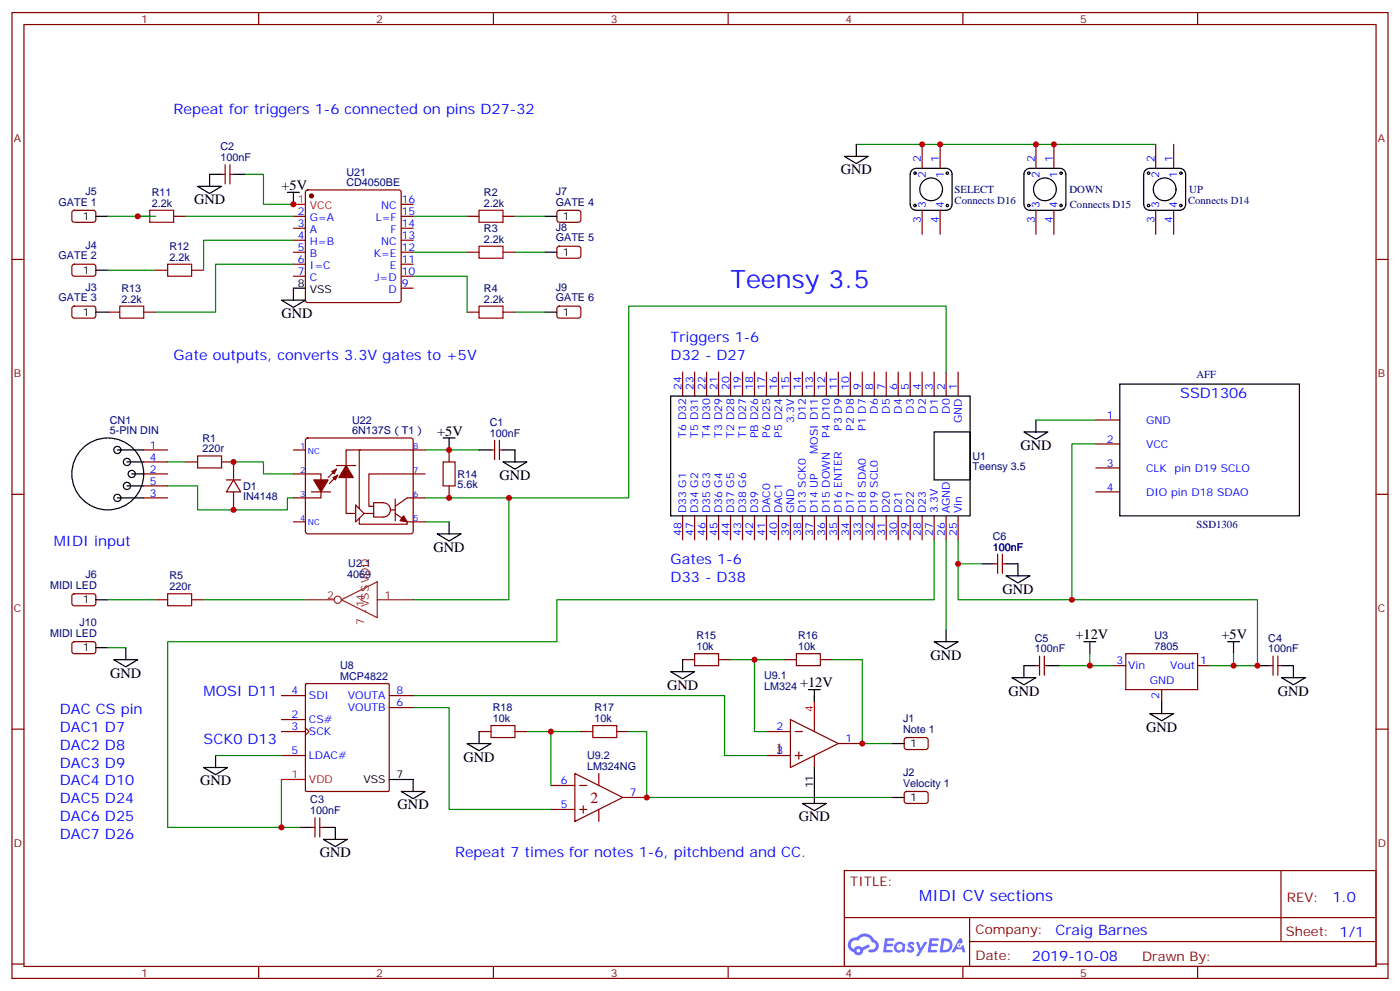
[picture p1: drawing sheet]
<svg xmlns="http://www.w3.org/2000/svg" width="412mm" height="292mm" viewBox="0 0 412 292" stroke-linecap="round" stroke-linejoin="round" font-family="sans-serif">
<g fill="none" stroke="#870000" stroke-width=".35">
<path d="M3.5 3.7h405.4v284.3h-405.4zM7.1 7.2h398.2v277.3h-398.2zM76.2 3.7v3.5M145.3 3.7v3.5M214.5 3.7v3.5M283.6 3.7v3.5M352.8 3.7v3.5M3.5 76.4h3.6M405.3 76.4h3.6M3.5 145.5h3.6M405.3 145.5h3.6M3.5 214.7h3.6"/>
<path d="M405.3 214.7h3.6M248.7 256.3h156.6v28.2h-156.6zM377.3 256.3v20.9M248.7 270.1h156.5M285.6 277.2h119.6M285.6 270.1v14.2M3.5 283.8h3.6M76.2 284.5v3.5M145.3 284.5v3.5M214.5 284.5v3.5M283.6 284.5v3.5M352.8 284.5v3.5"/>
<path d="M405.3 283.8h3.6"/>
</g>
<g fill="#5487ff">
<path d="M267.7 277.5a1.22 1.22 0 0 1 1.7 .2l-.4 .6a.47 .47 0 0 0-.3-.4 .47 .47 0 0 0-.5 .2l.1 .2a1.14 1.14 0 0 1 .8 1.8 1.14 1.14 0 0 1-1.9 0l-.2-.2 .5-.6 .7 .5a.29 .29 0 0 0 .3-.3 .29 .29 0 0 0-.2-.3 1.04 1.04 0 0 1-.6-1.7z"/>
<path d="M260.7 276.2h2.4l.3 .2-.2 .5-1.8 .1-.1 .8h1.5l.3 .4-.3 .4h-1.6l-.2 1.1h1.7l.2 .3-.2 .3-2.6 .1z"/>
<path d="M273.8 276.2h2.4l.3 .2-.1 .5-1.8 .1-.2 .8h1.6l.3 .4-.4 .4-1.6-.1-.1 1.1 1.7 .1 .2 .3-.2 .3-2.6 .1z"/>
<path d="M282.6 276.2h.7l.3 1.3-.6 .3a.69 .69 0 0 0-1 .3 .69 .69 0 0 0 .4 .9 .69 .69 0 0 0 .9-.6l.5-.2 .6 2.2h-.8l-.2-.9h-1.8l-.5 .9h-.8z"/>
<path d="M269.8 277.3h.8l.6 1.8 1.1-1.8h.9l-2.6 4.2h-.8l.9-1.5z"/>
<path d="M277.4 276.2l-.6 4.2h1.3a2.11 2.11 0 0 0 2.5-2.1 2.11 2.11 0 0 0-2.5-2.1zM278.1 277a1.39 1.39 0 0 1 1.7 1.4 1.39 1.39 0 0 1-1.8 1.2h-.3z"/>
<path d="M263.7 277.8a1.54 1.54 0 0 0-.1 2.2 1.54 1.54 0 0 0 2.2 .1l.6 .3 .3-2.3-.2-.3h-.4a1.49 1.49 0 0 0-2.4 0zM264 278.8a.94 .94 0 0 1 1.8 0 .94 .94 0 0 1-1.8 0z"/>
<path d="M250.4 276.6a2.18 2.18 0 0 0 1.1 3.7 1.44 1.44 0 0 0 1.6 .9 1.44 1.44 0 0 0 1.2-1.4l2-1.1-.5-.7-1.9 1a1.47 1.47 0 0 0-2.4 .4 1.39 1.39 0 0 1-.7-1.9 1.39 1.39 0 0 1 2-.5 2.12 2.12 0 0 1 2.2-1.3 2.12 2.12 0 0 1 1.9 1.7 1.14 1.14 0 0 1 1.1 1.4 1.14 1.14 0 0 1-1.7 .7 .43 .43 0 0 0-.5 .4 .43 .43 0 0 0 .4 .5 1.98 1.98 0 0 0 2.5-1.2 1.98 1.98 0 0 0-1.2-2.6 3.1 3.1 0 0 0-5.3-.6l-.9 .1zM252.3 279.9a.55 .55 0 0 1 1.1 0 .55 .55 0 0 1-1.1 0z"/>
<circle cx="282.6" cy="278.3" r=".26"/>
</g>
<g fill="none" stroke="#870000" stroke-width=".35">
<path d="M65.3 51.3h1M66.3 48.5v5.7M67.7 48.5v5.7M67.7 51.3h1.1M90.2 56.1l.5-.2h26.8l.5 .2 .2 .5v31.8l-.3 .5-.4 .2h-26.8l-.5-.3-.2-.4v-31.8zM271.6 42.5v7.1M276.9 42.5v7.1M305.2 42.5v7.1M310.4 42.5v7.1M340.4 42.5v7.1M345.7 42.5v7.1M21.4 78l.5-.2h5.9l.4 .7v2.4l-.7 .4-5.9-.1-.4-.6v-2.1z"/>
<path d="M21.4 62.1l.5-.2 5.9 .1 .4 .6v2.4l-.7 .4h-5.9l-.4-.7v-2.1zM40.6 63.7h3.5M45.9 79.6h3.5M51.2 63.7h3.5M56.4 79.6h3.6M86.4 63.7h3.6M86.4 67.2h3.6M86.4 70.7h3.6M86.4 74.3h3.6M86.4 77.8h3.6M118.2 63.7h3.5M118.2 67.2h3.5"/>
<path d="M118.2 70.7h3.5M118.2 74.3h3.5M118.2 77.8h3.5M118.2 60.1h3.5M137.6 63.7h3.5M137.6 74.3h3.5M148.2 63.7h3.5M148.2 74.3h3.5M164.3 62.1l.4-.2 6 .1 .4 .6-.1 2.4-.6 .4h-5.9l-.5-.7v-2.1zM164.3 72.7l.4-.2 6 .1 .4 .6-.1 2.4-.6 .4h-5.9l-.5-.7v-2.1zM271.6 61.9v7.1M276.9 61.9v7.1"/>
<path d="M305.2 61.9v7.1M310.4 61.9v7.1M340.4 61.9v7.1M345.7 61.9v7.1M21.4 90.3l.5-.2 5.9 .1 .4 .6v2.4l-.7 .5-5.9-.1-.4-.6v-2.2zM31.7 91.9h3.6M42.3 91.9h3.6M86.4 81.3h3.6M118.2 81.3h3.5M118.2 84.8h3.5M137.6 91.9h3.5M148.2 91.9h3.5"/>
<path d="M164.3 90.3l.4-.2 6 .1 .4 .6-.1 2.4-.6 .5-5.9-.1-.5-.6v-2.2zM201.1 109.5v7.1M204.6 109.5v7.1M208.1 109.5v7.1M211.7 109.5v7.1M215.2 109.5v7.1M218.7 109.5v7.1M222.2 109.5v7.1M225.8 109.5v7.1M229.3 109.5v7.1M232.8 109.5v7.1M236.4 109.5v7.1"/>
<path d="M239.9 109.5v7.1M243.4 109.5v7.1M246.9 109.5v7.1M250.5 109.5v7.1M254 109.5v7.1M257.5 109.5v7.1M261.1 109.5v7.1M264.6 109.5v7.1M268.1 109.5v7.1M271.6 109.5v7.1M275.2 109.5v7.1M278.7 109.5v7.1"/>
<path d="M282.2 109.5v7.1M42.3 139.5h7.1M42.3 132.5h7.1M42.3 136h7.1M54.7 136h3.5M65.3 136h3.5v5.3M86.4 139.5h8.1v7.1h-8.1M86.4 132.5h3.6M90.2 129.1l.5-.2h30.3l.5 .2 .2 .5v26.9l-.2 .5-.5 .2h-30.3l-.5-.3-.2-.4v-26.9zM99.1 138.1l-2.4 2.5M99.1 137.1h5.7M99.5 139.9l-2.5 2.4"/>
<path d="M106.2 132.5h-4.2v18.7h2.4M125.2 139.5h-16.5v9.5h1.4M125.2 132.5h-19.4v17.3M132.3 132.5v3.5M144.6 132.5h1.1M145.7 129.6v5.7M147.1 132.5h1.1M147.1 129.6v5.7M322.8 123.6h7M322.8 130.7h7M322.8 137.8h7M42.3 146.6h7.1"/>
<path d="M42.3 143.1h7.1M66.7 141.3h4.2M68.8 141.3l2.1 3.5h-4.2zM68.8 144.8v5.3M86.4 153.6h3.6M91.7 144.8h5.7M104.8 148.7l2.4 2.5-2.4 2.4zM105.8 152.6v1.7h14.1v-.7M107.2 151.2h2.9M110.1 148h2.8a2.12 2.12 0 0 1 2.1 2.1 2.12 2.12 0 0 1-2.1 2.1h-2.8zM115 150.1h1.4M116.4 151.2l3.5 2.4"/>
<path d="M116.4 146.9v6.4M119.9 153.6h5.3M125.2 146.6h-5.3l-3.5 2.4M132.3 143.1v3.5M201.1 151.9v7M204.6 151.9v7M208.1 151.9v7M211.7 151.9v7M215.2 151.9v7M218.7 151.9v7M222.2 151.9v7M225.8 151.9v7"/>
<path d="M229.3 151.9v7M232.8 151.9v7M236.4 151.9v7M239.9 151.9v7M243.4 151.9v7M246.9 151.9v7M250.5 151.9v7M254 151.9v7M257.5 151.9v7M261.1 151.9v7M264.6 151.9v7M268.1 151.9v7"/>
<path d="M271.6 151.9v7M275.2 151.9v7M278.7 151.9v7M282.2 151.9v7M322.8 144.8h7M21.4 175l.5-.2 5.9 .1 .4 .6v2.4l-.7 .4h-5.9l-.4-.7v-2.1zM45.9 176.6h3.5M56.4 176.6h3.6M292.8 166h1.1M293.9 163.2v5.6M295.3 163.2v5.6M295.3 166h1"/>
<path d="M21.4 189.1l.5-.2 5.9 .1 .4 .6v2.4l-.7 .4h-5.9l-.4-.7v-2.1zM201.1 194.2h3.5M211.7 194.2h3.5M231.1 194.2h3.5M241.7 194.2h3.5M305.2 196h1M306.2 193.1v5.7M307.6 196h1.1M307.6 193.1v5.7M328.1 196h3.5M331.6 192.4h21.2v10.6h-21.2zM352.8 196h3.5"/>
<path d="M373.9 196h1.1M375 193.1v5.7M376.4 196h1.1M376.4 193.1v5.7M82.9 204.8h7.1M82.9 211.8h7.1M82.9 215.4h7.1M90 214.3l1 1.1-1 1M90 201.4l.3-.1h24l.3 .1 .1 31.3-.2 .3h-24.2l-.3-.2zM114.7 204.8h7M114.7 208.3h7M141.1 215.4h3.5"/>
<path d="M151.7 215.4h3.5M171.1 215.4h3.5M181.7 215.4h3.5M225.8 215.4h7M232.8 211.8l14.1 7.1-14.1 7.1zM234.2 215.4h2.2M239.9 211.8v3.6M246.9 218.9h7.1M266.6 217.3l.5-.2 5.9 .1 .4 .6-.1 2.4-.6 .5-5.9-.1-.5-.6v-2.2zM342.2 203v3.6M82.9 222.4h7.1M162.3 231.2h7"/>
<path d="M162.3 238.3h7M169.3 227.7l14.1 7.1-14.1 7zM170.7 231.2h2.2M170.7 238.3h2.2M171.8 237.2v2.2M176.4 227.7v3.5M176.4 238.3v3.5M183.4 234.8h7.1M225.8 222.4h7M234.2 222.4h2.2M235.3 221.4v2.1M239.9 222.4v3.6"/>
<path d="M266.6 233.2l.5-.2 5.9 .1 .4 .6-.1 2.4-.6 .4h-5.9l-.5-.7v-2.1zM91.7 243.6h1.1M92.8 240.8v5.6M94.2 240.8v5.6M94.2 243.6h1"/>
</g>
<g fill="none" stroke="#000" stroke-width=".35">
<path d="M58.2 54.9h7.1l-3.6 2.1zM65.3 51.3h-3.6v3.6M68.8 51.3h3.5M84.7 56.6h3.5M86.4 56.6v3.5M248.7 46h7.1l-3.6 2.2zM252.2 42.5v3.5M268.6 50.1l1.3-.5h8.8a1.76 1.76 0 0 1 1.8 1.7v8.8a1.76 1.76 0 0 1-1.8 1.8h-8.8a1.76 1.76 0 0 1-1.8-1.8v-8.8zM302.1 50.1l1.3-.5h8.8a1.76 1.76 0 0 1 1.8 1.7v8.8a1.76 1.76 0 0 1-1.8 1.8h-8.8a1.76 1.76 0 0 1-1.8-1.8v-8.8zM337.4 50.1l1.3-.5h8.8a1.76 1.76 0 0 1 1.7 1.7v8.8a1.76 1.76 0 0 1-1.7 1.8h-8.8a1.76 1.76 0 0 1-1.8-1.8v-8.8zM28.2 79.6h3.5M28.2 63.7h3.5"/>
<path d="M160.5 63.7h3.5M160.5 74.3h3.5M28.2 91.9h3.5M82.9 88.4h7.1l-3.6 2.1zM90 84.8h-3.6v3.6M160.5 91.9h3.5M197.6 116.6h88.2v35.3h-88.2zM329.8 113.1h53v38.8h-53zM34.6 132.5h7.7M37.4 136h4.9M38.8 139.5h3.5M130.5 128.9h3.6"/>
<path d="M132.3 128.9v3.6M141.1 132.5h3.5M148.2 136h7l-3.5 2.1zM148.2 132.5h3.5v3.5M275.2 127.2h10.6v14.1h-10.6zM301.6 127.2h7.1l-3.5 2.1zM305.2 123.6v3.6M34.6 146.6h7.7M37.4 143.1h4.9M128.8 157.2h7l-3.5 2.1zM132.3 153.6v3.6M28.2 176.6h3.5"/>
<path d="M289.3 166h3.5M296.3 169.5h7.1l-3.5 2.1zM296.3 166h3.6v3.5M28.2 190.7h3.5M33.5 194.2h7.1l-3.6 2.1zM37 190.7v3.5M197.6 197.7h7l-3.5 2.1zM201.1 194.2v3.5M275.2 188.9h7l-3.5 2.1zM278.7 185.4v3.5M298.1 199.5h7.1l-3.6 2.1zM305.2 196h-3.6v3.5"/>
<path d="M308.7 196h3.5M319.3 188.9h3.5M321 188.9v3.5M361.6 188.9h3.5M363.4 188.9v3.5M370.4 196h3.5M377.5 199.5h7l-3.5 2.1zM377.5 196h3.5v3.5M137.6 218.9h7l-3.5 2.1zM141.1 215.4v3.5M238.1 203h3.6M239.9 203v3.6"/>
<path d="M262.8 218.9h3.5M338.7 210.1h7l-3.5 2.1zM342.2 206.6v3.5M60 226h7l-3.5 2.1zM63.5 222.4v3.6M114.7 229.5h7v3.5M118.2 233h7l-3.5 2.1zM236.4 236.5h7l-3.5 2.2zM239.9 226v10.5M262.8 234.8h3.5M88.2 243.6h3.5M95.2 247.1h7.1l-3.5 2.1z"/>
<path d="M95.2 243.6h3.6v3.5"/>
<circle cx="269.5" cy="51" r=".35"/>
<circle cx="274.3" cy="55.7" r="3.4"/>
<circle cx="279" cy="51" r=".35"/>
<circle cx="303" cy="51" r=".35"/>
<circle cx="307.8" cy="55.7" r="3.4"/>
<circle cx="312.6" cy="51" r=".35"/>
<circle cx="338.3" cy="51" r=".35"/>
<circle cx="343.1" cy="55.7" r="3.4"/>
<circle cx="347.8" cy="51" r=".35"/>
<circle cx="269.5" cy="60.5" r=".35"/>
<circle cx="279" cy="60.5" r=".35"/>
<circle cx="303" cy="60.5" r=".35"/>
<circle cx="312.6" cy="60.5" r=".35"/>
<circle cx="338.3" cy="60.5" r=".35"/>
<circle cx="347.8" cy="60.5" r=".35"/>
<circle cx="31.7" cy="139.5" r="10.6"/>
<circle cx="34.6" cy="132.5" r="1.06"/>
<circle cx="37.4" cy="136" r="1.06"/>
<circle cx="38.8" cy="139.5" r="1.06"/>
<circle cx="34.6" cy="146.6" r="1.06"/>
<circle cx="37.4" cy="143.1" r="1.06"/>
</g>
<g fill="none" stroke="#008700" stroke-width=".35">
<path d="M72.3 51.3h5.3v8.8h8.8M252.2 42.5h88.2M31.7 63.7h14.2M31.7 79.6h14.2M54.7 63.7h31.7M86.4 70.7h-26.4v8.9M86.4 77.8h-22.9v14.1h-17.6M121.7 63.7h15.9M121.7 74.3h15.9M151.7 63.7h8.8M151.7 74.3h8.8M121.7 81.3h15.9v10.6"/>
<path d="M151.7 91.9h8.8M278.7 109.5v-19.4h-93.5v56.5h-35.3M49.4 136h5.3M68.8 136h8.8v3.5h8.8M125.2 132.5h15.9M305.2 123.6h17.6M322.8 130.7h-7.1v45.9M49.4 143.1h8.8v7h26.5v-3.5h1.7M125.2 146.6h24.7v30h-28.2M125.2 153.6h7.1M275.2 158.9v17.7h-111.2v12.3h-114.6v54.7h33.5v-14.1M278.7 158.9v26.5"/>
<path d="M282.2 158.9v17.7h88.2v19.4h-7M31.7 176.6h14.2M60 176.6h30M282.2 166h7.1M31.7 190.7h5.3M215.2 194.2h15.9M222.2 194.2v21.2h3.6M245.2 194.2h8.8v24.7h8.8M312.2 196h15.9M321 192.4v3.6M363.4 192.4v3.6h-7.1M121.7 204.8h91.7v17.6h12.4"/>
<path d="M121.7 208.3h10.6v30h30M155.2 215.4h15.9M162.3 215.4v15.8M185.2 215.4h5.3v19.4h72.3M63.5 222.4h19.4M82.9 243.6h5.3"/>
</g>
<path d="M86.4 60.1h3.6M239.9 204.8v7M82.9 229.5h7.1" fill="none" stroke="#f00" stroke-width=".35"/>
<g fill="#870000" stroke="#870000" stroke-width=".35">
<path d="M118.9 151.9l1 1.7-2.1-.3z"/>
<path d="M97.7 138.8l1.4-.7-.7 1.4z"/>
<path d="M98.1 140.6l1.4-.7-.7 1.4z"/>
<path d="M92.4 141.3h4.3l-2.2 3.5z"/>
<path d="M102 137.1l2.1 3.5h-4.3z"/>
<circle cx="91.7" cy="57.7" r=".53"/>
</g>
<g fill="none" stroke="#a10000" stroke-width=".35">
<path d="M44.1 61.9h7.1v3.5h-7.1zM49.4 77.8h7v3.5h-7zM141.1 61.9h7.1v3.5h-7.1zM141.1 72.5h7.1v3.5h-7.1zM35.3 90.1h7v3.6h-7zM141.1 90.1h7.1v3.6h-7.1zM58.2 134.2h7.1v3.6h-7.1zM130.5 136h3.6v7.1h-3.6zM49.4 174.8h7v3.5h-7zM204.6 192.4h7.1v3.6h-7.1zM234.6 192.4h7.1v3.6h-7.1zM144.6 213.6h7.1v3.5h-7.1z"/>
<path d="M174.6 213.6h7.1v3.5h-7.1z"/>
</g>
<g fill="none" stroke="#8c2424" stroke-width=".35">
<path d="M90 176.6h8.4M100.5 176.6l10.6-5.3v10.6zM107.6 172.7v.3M107.6 179.7v.4M111.1 176.6h10.6"/>
<circle cx="99.5" cy="176.6" r="1.06"/>
</g>
<g fill="#c00">
<circle cx="40.6" cy="63.7" r=".88"/>
<circle cx="149.9" cy="146.6" r=".88"/>
<circle cx="86.4" cy="60.1" r=".88"/>
<circle cx="315.7" cy="176.6" r=".88"/>
<circle cx="370.4" cy="196" r=".88"/>
<circle cx="321" cy="196" r=".88"/>
<circle cx="222.3" cy="194.2" r=".88"/>
<circle cx="276.9" cy="42.5" r=".88"/>
<circle cx="310.4" cy="42.5" r=".88"/>
<circle cx="305.2" cy="42.5" r=".88"/>
<circle cx="68.8" cy="136" r=".88"/>
<circle cx="271.6" cy="42.5" r=".88"/>
<circle cx="132.3" cy="132.5" r=".88"/>
<circle cx="68.8" cy="150.1" r=".88"/>
<circle cx="254" cy="218.9" r=".88"/>
<circle cx="162.3" cy="215.4" r=".88"/>
<circle cx="190.5" cy="234.8" r=".88"/>
<circle cx="132.3" cy="146.6" r=".88"/>
<circle cx="363.4" cy="196" r=".88"/>
<circle cx="282.2" cy="166" r=".88"/>
<circle cx="82.9" cy="243.6" r=".88"/>
</g>
<text font-size="7.4" fill="#00f" x="215.2" y="84.8">Teensy 3.5</text>
<g font-size="4.6" fill="#800">
<text x="228.4" y="221.9">1</text>
<text x="173.9" y="236.5">2</text>
</g>
<text font-size="4.6" fill="#00f" x="270.8" y="265.3">MIDI CV sections</text>
<g font-size="4.2" fill="#00f">
<text x="51.2" y="33.7">Repeat for triggers 1-6 connected on pins D27-32</text>
<text x="197.6" y="100.7">Triggers 1-6</text>
<text x="51.2" y="106">Gate outputs, converts 3.3V gates to +5V</text>
<text x="197.6" y="106">D32 - D27</text>
<text x="347.7" y="117.3">SSD1306</text>
<text x="15.9" y="160.7">MIDI input</text>
<text x="197.6" y="166">Gates 1-6</text>
<text x="197.6" y="171.3">D33 - D38</text>
<text x="60" y="204.8">MOSI D11</text>
<text x="17.6" y="210.1">DAC CS pin</text>
<text x="17.6" y="215.4">DAC1 D7</text>
<text x="17.6" y="220.7">DAC2 D8</text>
<text x="60" y="218.9">SCK0 D13</text>
<text x="17.6" y="226">DAC3 D9</text>
<text x="17.6" y="231.2">DAC4 D10</text>
<text x="17.6" y="236.5">DAC5 D24</text>
<text x="17.6" y="241.8">DAC6 D25</text>
<text x="17.6" y="247.1">DAC7 D26</text>
<text x="134.1" y="252.4">Repeat 7 times for notes 1-6, pitchbend and CC.</text>
<text x="392.5" y="265.6">1.0</text>
<text x="310.9" y="275.1">Craig Barnes</text>
<text x="304" y="282.9">2019-10-08</text>
</g>
<g font-size="4.2">
<text x="247.6" y="51.3">GND</text>
<text x="82.9" y="55.9">+5V</text>
<text x="57.1" y="60.1">GND</text>
<text x="82.9" y="93.7">GND</text>
<text x="128.8" y="128.2">+5V</text>
<text x="300.6" y="132.5">GND</text>
<text x="147.1" y="141.3">GND</text>
<text x="127.7" y="162.5">GND</text>
<text x="295.3" y="174.8">GND</text>
<text x="316.8" y="188.2">+12V</text>
<text x="359.8" y="188.2">+5V</text>
<text x="274.1" y="194.2">GND</text>
<text x="32.5" y="199.5">GND</text>
<text x="196.5" y="203">GND</text>
<text x="235.7" y="202.3">+12V</text>
<text x="297" y="204.8">GND</text>
<text x="376.4" y="204.8">GND</text>
<text x="337.6" y="215.4">GND</text>
<text x="136.5" y="224.2">GND</text>
<text x="58.9" y="231.2">GND</text>
<text x="117.1" y="238.3">GND</text>
<text x="235.3" y="241.8">GND</text>
<text x="94.2" y="252.4">GND</text>
</g>
<g font-size="3.9" fill="#800">
<text x="250.5" y="260.9">TITLE:</text>
<text x="379.1" y="265.6">REV:</text>
<text x="287.4" y="275.1">Company:</text>
<text x="378.7" y="275.7">Sheet: 1/1</text>
<text x="287.4" y="282.8">Date:</text>
<text x="336.4" y="282.8">Drawn By:</text>
</g>
<g font-size="3.2" fill="#800">
<text x="41.6" y="6.7">1</text>
<text x="110.8" y="6.7">2</text>
<text x="179.9" y="6.7">3</text>
<text x="249.1" y="6.7">4</text>
<text x="318.2" y="6.7">5</text>
<text x="4.1" y="41.8">A</text>
<text x="405.9" y="41.8">A</text>
<text x="4.1" y="110.9">B</text>
<text x="405.9" y="110.9">B</text>
<text x="4.1" y="180.1">C</text>
<text x="405.9" y="180.1">C</text>
<text x="4.1" y="249.2">D</text>
<text x="405.9" y="249.2">D</text>
<text x="41.6" y="287.5">1</text>
<text x="110.8" y="287.5">2</text>
<text x="179.9" y="287.5">3</text>
<text x="249.1" y="287.5">4</text>
<text x="318.2" y="287.5">5</text>
</g>
<g font-size="3.2" fill="#000080">
<text x="64.9" y="47.4">100nF</text>
<text x="64.9" y="44.3">C2</text>
<text x="102" y="51.7">U21</text>
<text x="25.2" y="57.3">J5</text>
<text x="44.7" y="57.7">R11</text>
<text x="102" y="54.9">CD4050BE</text>
<text x="142.5" y="57.7">R2</text>
<text x="163.7" y="57.3">J7</text>
<text x="281.2" y="60">Connects D16</text>
<text x="281.2" y="56.8">SELECT</text>
<text x="315" y="56.8">DOWN</text>
<text x="350" y="60">Connects D14</text>
<text x="350.3" y="56.8">UP</text>
<text x="17.3" y="60.5">GATE 1</text>
<text x="44.7" y="60.9">2.2k</text>
<text x="142.5" y="60.9">2.2k</text>
<text x="163.7" y="60.5">GATE 4</text>
<text x="315.1" y="61.2">Connects D15</text>
<text x="142.5" y="71.4">2.2k</text>
<text x="142.5" y="68.3">R3</text>
<text x="163.7" y="71.1">GATE 5</text>
<text x="163.7" y="67.9">J8</text>
<text x="17.3" y="76.4">GATE 2</text>
<text x="25.2" y="73.2">J4</text>
<text x="49.9" y="76.7">2.2k</text>
<text x="49.9" y="73.6">R12</text>
<text x="17.3" y="88.7">GATE 3</text>
<text x="25.2" y="85.5">J3</text>
<text x="35.8" y="89.1">2.2k</text>
<text x="35.8" y="85.9">R13</text>
<text x="142.5" y="89.1">2.2k</text>
<text x="142.5" y="85.9">R4</text>
<text x="163.7" y="88.7">GATE 6</text>
<text x="163.7" y="85.5">J9</text>
<text x="352.4" y="111.3">AFF</text>
<text x="32.3" y="124.7">CN1</text>
<text x="103.7" y="124.7">U22</text>
<text x="144.3" y="125.4">C1</text>
<text x="32.3" y="127.9">5-PIN DIN</text>
<text x="59.6" y="130">R1</text>
<text x="103.7" y="127.9">6N137S（T1）</text>
<text x="144.3" y="128.6">100nF</text>
<text x="59.6" y="133.2">220r</text>
<text x="286.5" y="135.3">U1</text>
<text x="134.8" y="143.8">5.6k</text>
<text x="134.8" y="140.6">R14</text>
<text x="286.5" y="138.5">Teensy 3.5</text>
<text x="71.6" y="147.3">IN4148</text>
<text x="71.6" y="144.1">D1</text>
<text x="352.4" y="155.4">SSD1306</text>
<text x="292.5" y="158.9">C6</text>
<text x="102.6" y="167">U2.1</text>
<text x="292.5" y="162.1">100nF</text>
<text x="14.8" y="173.4">MIDI LED</text>
<text x="25.2" y="170.2">J6</text>
<text x="49.9" y="173.7">220r</text>
<text x="49.9" y="170.6">R5</text>
<text x="102.2" y="170.2">4069</text>
<text x="23.4" y="184.3">J10</text>
<text x="14.8" y="187.5">MIDI LED</text>
<text x="205.1" y="191.4">10k</text>
<text x="205.1" y="188.2">R15</text>
<text x="235.1" y="191.4">10k</text>
<text x="235.1" y="188.2">R16</text>
<text x="304.8" y="188.9">C5</text>
<text x="340.1" y="191.4">7805</text>
<text x="340.1" y="188.2">U3</text>
<text x="373.6" y="188.9">C4</text>
<text x="100.2" y="197">U8</text>
<text x="304.8" y="192.1">100nF</text>
<text x="373.6" y="192.1">100nF</text>
<text x="100.2" y="200.2">MCP4822</text>
<text x="225.1" y="203">LM324</text>
<text x="225.1" y="199.8">U9.1</text>
<text x="145.2" y="209.4">R18</text>
<text x="175.1" y="209.4">R17</text>
<text x="145.2" y="212.5">10k</text>
<text x="175.1" y="212.5">10k</text>
<text x="266" y="215.7">Note 1</text>
<text x="266" y="212.5">J1</text>
<text x="172.9" y="226.7">LM324NG</text>
<text x="172.9" y="223.5">U9.2</text>
<text x="266" y="231.6">Velocity 1</text>
<text x="266" y="228.4">J2</text>
<text x="91.4" y="239.7">100nF</text>
<text x="91.4" y="236.5">C3</text>
</g>
<g font-size="3.2" fill="#00f">
<text x="271.3" y="47.8" transform="rotate(-90 271.3 47.8)">2</text>
<text x="276.6" y="47.8" transform="rotate(-90 276.6 47.8)">1</text>
<text x="304.8" y="47.8" transform="rotate(-90 304.8 47.8)">2</text>
<text x="310.1" y="47.8" transform="rotate(-90 310.1 47.8)">1</text>
<text x="340.1" y="47.8" transform="rotate(-90 340.1 47.8)">2</text>
<text x="345.4" y="47.8" transform="rotate(-90 345.4 47.8)">1</text>
<text x="272.7" y="52.3" transform="rotate(-90 272.7 52.3)">2</text>
<text x="278" y="52.3" transform="rotate(-90 278 52.3)">1</text>
<text x="306.2" y="52.3" transform="rotate(-90 306.2 52.3)">2</text>
<text x="311.5" y="52.3" transform="rotate(-90 311.5 52.3)">1</text>
<text x="341.5" y="52.3" transform="rotate(-90 341.5 52.3)">2</text>
<text x="346.8" y="52.3" transform="rotate(-90 346.8 52.3)">1</text>
<text x="118.4" y="59.8">16</text>
<text x="87.8" y="63.3">2</text>
<text x="91.3" y="65.1">G=A</text>
<text x="110.7" y="65.1">L=F</text>
<text x="112.3" y="61.6">NC</text>
<text x="118.4" y="63.3">15</text>
<text x="271.3" y="65.7" transform="rotate(-90 271.3 65.7)">3</text>
<text x="272.7" y="61.2" transform="rotate(-90 272.7 61.2)">3</text>
<text x="276.6" y="65.7" transform="rotate(-90 276.6 65.7)">4</text>
<text x="278" y="61.2" transform="rotate(-90 278 61.2)">4</text>
<text x="304.8" y="65.7" transform="rotate(-90 304.8 65.7)">3</text>
<text x="306.2" y="61.2" transform="rotate(-90 306.2 61.2)">3</text>
<text x="310.1" y="65.7" transform="rotate(-90 310.1 65.7)">4</text>
<text x="311.5" y="61.2" transform="rotate(-90 311.5 61.2)">4</text>
<text x="340.1" y="65.7" transform="rotate(-90 340.1 65.7)">3</text>
<text x="341.5" y="61.2" transform="rotate(-90 341.5 61.2)">3</text>
<text x="345.4" y="65.7" transform="rotate(-90 345.4 65.7)">4</text>
<text x="346.8" y="61.2" transform="rotate(-90 346.8 61.2)">4</text>
<text x="87.8" y="66.9">3</text>
<text x="87.8" y="70.4">4</text>
<text x="91.3" y="68.6">A</text>
<text x="115.1" y="68.6">F</text>
<text x="118.4" y="70.4">13</text>
<text x="118.4" y="66.9">14</text>
<text x="87.8" y="73.9">5</text>
<text x="87.8" y="77.4">6</text>
<text x="91.3" y="72.1">H=B</text>
<text x="91.3" y="75.7">B</text>
<text x="110.1" y="75.7">K=E</text>
<text x="112.3" y="72.1">NC</text>
<text x="118.4" y="77.4">11</text>
<text x="118.4" y="73.9">12</text>
<text x="87.8" y="81">7</text>
<text x="91.3" y="79.2">I=C</text>
<text x="91.3" y="82.7">C</text>
<text x="110.4" y="82.7">J=D</text>
<text x="114.9" y="79.2">E</text>
<text x="118.4" y="81">10</text>
<text x="114.4" y="86.3">D</text>
<text x="118.4" y="84.5">9</text>
<text x="200.7" y="114.8" transform="rotate(-90 200.7 114.8)">24</text>
<text x="204.3" y="114.8" transform="rotate(-90 204.3 114.8)">23</text>
<text x="207.8" y="114.8" transform="rotate(-90 207.8 114.8)">22</text>
<text x="211.3" y="114.8" transform="rotate(-90 211.3 114.8)">21</text>
<text x="214.8" y="114.8" transform="rotate(-90 214.8 114.8)">20</text>
<text x="218.4" y="114.8" transform="rotate(-90 218.4 114.8)">19</text>
<text x="221.9" y="114.8" transform="rotate(-90 221.9 114.8)">18</text>
<text x="225.4" y="114.8" transform="rotate(-90 225.4 114.8)">17</text>
<text x="229" y="114.8" transform="rotate(-90 229 114.8)">16</text>
<text x="232.5" y="114.8" transform="rotate(-90 232.5 114.8)">15</text>
<text x="236" y="114.8" transform="rotate(-90 236 114.8)">14</text>
<text x="239.5" y="114.8" transform="rotate(-90 239.5 114.8)">13</text>
<text x="243.1" y="114.8" transform="rotate(-90 243.1 114.8)">12</text>
<text x="246.6" y="114.8" transform="rotate(-90 246.6 114.8)">11</text>
<text x="250.1" y="114.8" transform="rotate(-90 250.1 114.8)">10</text>
<text x="253.6" y="114.8" transform="rotate(-90 253.6 114.8)">9</text>
<text x="257.2" y="114.8" transform="rotate(-90 257.2 114.8)">8</text>
<text x="260.7" y="114.8" transform="rotate(-90 260.7 114.8)">7</text>
<text x="264.2" y="114.8" transform="rotate(-90 264.2 114.8)">6</text>
<text x="267.8" y="114.8" transform="rotate(-90 267.8 114.8)">5</text>
<text x="271.3" y="114.8" transform="rotate(-90 271.3 114.8)">4</text>
<text x="274.8" y="114.8" transform="rotate(-90 274.8 114.8)">3</text>
<text x="278.3" y="114.8" transform="rotate(-90 278.3 114.8)">2</text>
<text x="281.9" y="114.8" transform="rotate(-90 281.9 114.8)">1</text>
<text x="233.9" y="124.7" transform="rotate(-90 233.9 124.7)">3.3V</text>
<text x="237.4" y="123.8" transform="rotate(-90 237.4 123.8)">D12</text>
<text x="258.6" y="121.8" transform="rotate(-90 258.6 121.8)">D6</text>
<text x="262.1" y="121.8" transform="rotate(-90 262.1 121.8)">D5</text>
<text x="265.6" y="121.8" transform="rotate(-90 265.6 121.8)">D4</text>
<text x="269.2" y="121.8" transform="rotate(-90 269.2 121.8)">D3</text>
<text x="272.7" y="121.8" transform="rotate(-90 272.7 121.8)">D2</text>
<text x="276.2" y="121.8" transform="rotate(-90 276.2 121.8)">D1</text>
<text x="279.8" y="121.8" transform="rotate(-90 279.8 121.8)">D0</text>
<text x="283.3" y="124.6" transform="rotate(-90 283.3 124.6)">GND</text>
<text x="326.1" y="123.3">1</text>
<text x="337.6" y="124.7">GND</text>
<text x="202.1" y="128.9" transform="rotate(-90 202.1 128.9)">T6 D32</text>
<text x="205.7" y="128.9" transform="rotate(-90 205.7 128.9)">T5 D31</text>
<text x="209.2" y="128.9" transform="rotate(-90 209.2 128.9)">T4 D30</text>
<text x="212.7" y="128.9" transform="rotate(-90 212.7 128.9)">T3 D29</text>
<text x="216.3" y="128.9" transform="rotate(-90 216.3 128.9)">T2 D28</text>
<text x="219.8" y="128.9" transform="rotate(-90 219.8 128.9)">T1 D27</text>
<text x="223.3" y="129" transform="rotate(-90 223.3 129)">PB D26</text>
<text x="226.8" y="128.8" transform="rotate(-90 226.8 128.8)">P6 D25</text>
<text x="230.4" y="128.8" transform="rotate(-90 230.4 128.8)">P5 D24</text>
<text x="244.5" y="128.8" transform="rotate(-90 244.5 128.8)">P4 D10</text>
<text x="248" y="126.8" transform="rotate(-90 248 126.8)">P3 D9</text>
<text x="251.5" y="126.8" transform="rotate(-90 251.5 126.8)">P2 D8</text>
<text x="255.1" y="126.8" transform="rotate(-90 255.1 126.8)">P1 D7</text>
<text x="326.1" y="130.4">2</text>
<text x="337.6" y="131.8">VCC</text>
<text x="44.1" y="132.1">1</text>
<text x="44.1" y="135.6">4</text>
<text x="240.9" y="133.6" transform="rotate(-90 240.9 133.6)">MOSI D11</text>
<text x="326.1" y="137.4">3</text>
<text x="44.1" y="139.2">2</text>
<text x="44.1" y="142.7">5</text>
<text x="337.6" y="138.8">CLK</text>
<text x="346" y="138.8">pin D19 SCLO</text>
<text x="44.1" y="146.2">3</text>
<text x="326.1" y="144.5">4</text>
<text x="337.6" y="145.9">DIO pin D18 SDAO</text>
<text x="202.1" y="151.2" transform="rotate(-90 202.1 151.2)">D33 G1</text>
<text x="205.7" y="151.2" transform="rotate(-90 205.7 151.2)">D34 G2</text>
<text x="209.2" y="151.2" transform="rotate(-90 209.2 151.2)">D35 G3</text>
<text x="212.7" y="151.2" transform="rotate(-90 212.7 151.2)">D36 G4</text>
<text x="216.3" y="151.2" transform="rotate(-90 216.3 151.2)">D37 G5</text>
<text x="219.8" y="151.2" transform="rotate(-90 219.8 151.2)">D38 G6</text>
<text x="223.3" y="151.2" transform="rotate(-90 223.3 151.2)">D39</text>
<text x="226.8" y="151.2" transform="rotate(-90 226.8 151.2)">DAC0</text>
<text x="230.4" y="151.2" transform="rotate(-90 230.4 151.2)">DAC1</text>
<text x="233.9" y="151.2" transform="rotate(-90 233.9 151.2)">GND</text>
<text x="237.4" y="151.2" transform="rotate(-90 237.4 151.2)">D13 SCK0</text>
<text x="240.9" y="151.2" transform="rotate(-90 240.9 151.2)">D14 UP</text>
<text x="244.5" y="151.2" transform="rotate(-90 244.5 151.2)">D15 DOWN</text>
<text x="248" y="151.2" transform="rotate(-90 248 151.2)">D16 ENTER</text>
<text x="251.5" y="151.2" transform="rotate(-90 251.5 151.2)">D17</text>
<text x="255.1" y="151.2" transform="rotate(-90 255.1 151.2)">D18 SDA0</text>
<text x="258.6" y="151.2" transform="rotate(-90 258.6 151.2)">D19 SCL0</text>
<text x="262.1" y="151.2" transform="rotate(-90 262.1 151.2)">D20</text>
<text x="265.6" y="151.2" transform="rotate(-90 265.6 151.2)">D21</text>
<text x="269.2" y="151.2" transform="rotate(-90 269.2 151.2)">D22</text>
<text x="272.7" y="151.2" transform="rotate(-90 272.7 151.2)">D23</text>
<text x="276.2" y="151.2" transform="rotate(-90 276.2 151.2)">3.3V</text>
<text x="279.8" y="151.2" transform="rotate(-90 279.8 151.2)">AGND</text>
<text x="283.3" y="151.2" transform="rotate(-90 283.3 151.2)">Vin</text>
<text x="200.7" y="157.7" transform="rotate(-90 200.7 157.7)">48</text>
<text x="204.3" y="157.7" transform="rotate(-90 204.3 157.7)">47</text>
<text x="207.8" y="157.7" transform="rotate(-90 207.8 157.7)">46</text>
<text x="211.3" y="157.7" transform="rotate(-90 211.3 157.7)">45</text>
<text x="214.8" y="157.7" transform="rotate(-90 214.8 157.7)">44</text>
<text x="218.4" y="157.7" transform="rotate(-90 218.4 157.7)">43</text>
<text x="221.9" y="157.7" transform="rotate(-90 221.9 157.7)">42</text>
<text x="225.4" y="157.7" transform="rotate(-90 225.4 157.7)">41</text>
<text x="229" y="157.7" transform="rotate(-90 229 157.7)">40</text>
<text x="232.5" y="157.7" transform="rotate(-90 232.5 157.7)">39</text>
<text x="236" y="157.7" transform="rotate(-90 236 157.7)">38</text>
<text x="239.5" y="157.7" transform="rotate(-90 239.5 157.7)">37</text>
<text x="243.1" y="157.7" transform="rotate(-90 243.1 157.7)">36</text>
<text x="246.6" y="157.7" transform="rotate(-90 246.6 157.7)">35</text>
<text x="250.1" y="157.7" transform="rotate(-90 250.1 157.7)">34</text>
<text x="253.6" y="157.7" transform="rotate(-90 253.6 157.7)">33</text>
<text x="257.2" y="157.7" transform="rotate(-90 257.2 157.7)">32</text>
<text x="260.7" y="157.7" transform="rotate(-90 260.7 157.7)">31</text>
<text x="264.2" y="157.7" transform="rotate(-90 264.2 157.7)">30</text>
<text x="267.8" y="157.7" transform="rotate(-90 267.8 157.7)">29</text>
<text x="271.3" y="157.7" transform="rotate(-90 271.3 157.7)">28</text>
<text x="274.8" y="157.7" transform="rotate(-90 274.8 157.7)">27</text>
<text x="278.3" y="157.7" transform="rotate(-90 278.3 157.7)">26</text>
<text x="281.9" y="157.7" transform="rotate(-90 281.9 157.7)">25</text>
<text x="328.9" y="195.6">3</text>
<text x="332.3" y="197">Vin</text>
<text x="344.7" y="197">Vout</text>
<text x="353.5" y="195.6">1</text>
<text x="338.7" y="201.3">GND</text>
<text x="85.8" y="204.4">4</text>
<text x="91" y="205.8">SDI</text>
<text x="102.5" y="209.4">VOUTB</text>
<text x="102.5" y="205.8">VOUTA</text>
<text x="116.8" y="204.4">8</text>
<text x="116.8" y="208">6</text>
<text x="341.5" y="205.7" transform="rotate(-90 341.5 205.7)">2</text>
<text x="85.8" y="211.5">2</text>
<text x="85.8" y="215">3</text>
<text x="91" y="212.9">CS#</text>
<text x="228.7" y="215">2</text>
<text x="91" y="216.4">SCK</text>
<text x="249.1" y="218.5">1</text>
<text x="85.8" y="222.1">5</text>
<text x="91" y="223.5">LDAC#</text>
<text x="228.7" y="222.1">3</text>
<text x="165.2" y="230.9">6</text>
<text x="165.2" y="237.9">5</text>
<text x="185.6" y="234.4">7</text>
</g>
<g font-size="3.2" fill="#f00">
<text x="87.8" y="59.8">1</text>
<text x="91.3" y="61.6">VCC</text>
<text x="239.5" y="209.7" transform="rotate(-90 239.5 209.7)">4</text>
<text x="85.8" y="229.1">1</text>
<text x="91" y="230.5">VDD</text>
</g>
<g font-size="3.2">
<text x="24.4" y="64.7">1</text>
<text x="165.8" y="64.7">1</text>
<text x="165.8" y="75.3">1</text>
<text x="24.4" y="80.6">1</text>
<text x="87.8" y="84.5">8</text>
<text x="91.3" y="86.3">VSS</text>
<text x="24.4" y="93">1</text>
<text x="165.8" y="93">1</text>
<text x="24.4" y="177.6">1</text>
<text x="24.4" y="191.7">1</text>
<text x="268.1" y="220">1</text>
<text x="107.1" y="230.5">VSS</text>
<text x="116.8" y="229.1">7</text>
<text x="239.5" y="232.1" transform="rotate(-90 239.5 232.1)">11</text>
<text x="268.1" y="235.8">1</text>
</g>
<g font-size="3.2" fill="#8d2323">
<text x="96.4" y="176.2">2</text>
<text x="107.2" y="178.8" transform="rotate(-90 107.2 178.8)">14</text>
<text x="108.7" y="178.7" transform="rotate(-90 108.7 178.7)">VSS VDD</text>
<text x="113.2" y="176.2">1</text>
<text x="107.2" y="183.9" transform="rotate(-90 107.2 183.9)">7</text>
</g>
<g font-size="2.5" fill="#00f">
<text x="88.4" y="132.1">1</text>
<text x="90.7" y="133.5">NC</text>
<text x="121.7" y="132.1">8</text>
<text x="88.4" y="139.2">2</text>
<text x="121.7" y="139.2">7</text>
<text x="88.4" y="146.2">3</text>
<text x="121.7" y="146.2">6</text>
<text x="88.4" y="153.3">4</text>
<text x="90.7" y="154.7">NC</text>
<text x="121.7" y="153.3">5</text>
</g>
</svg>
